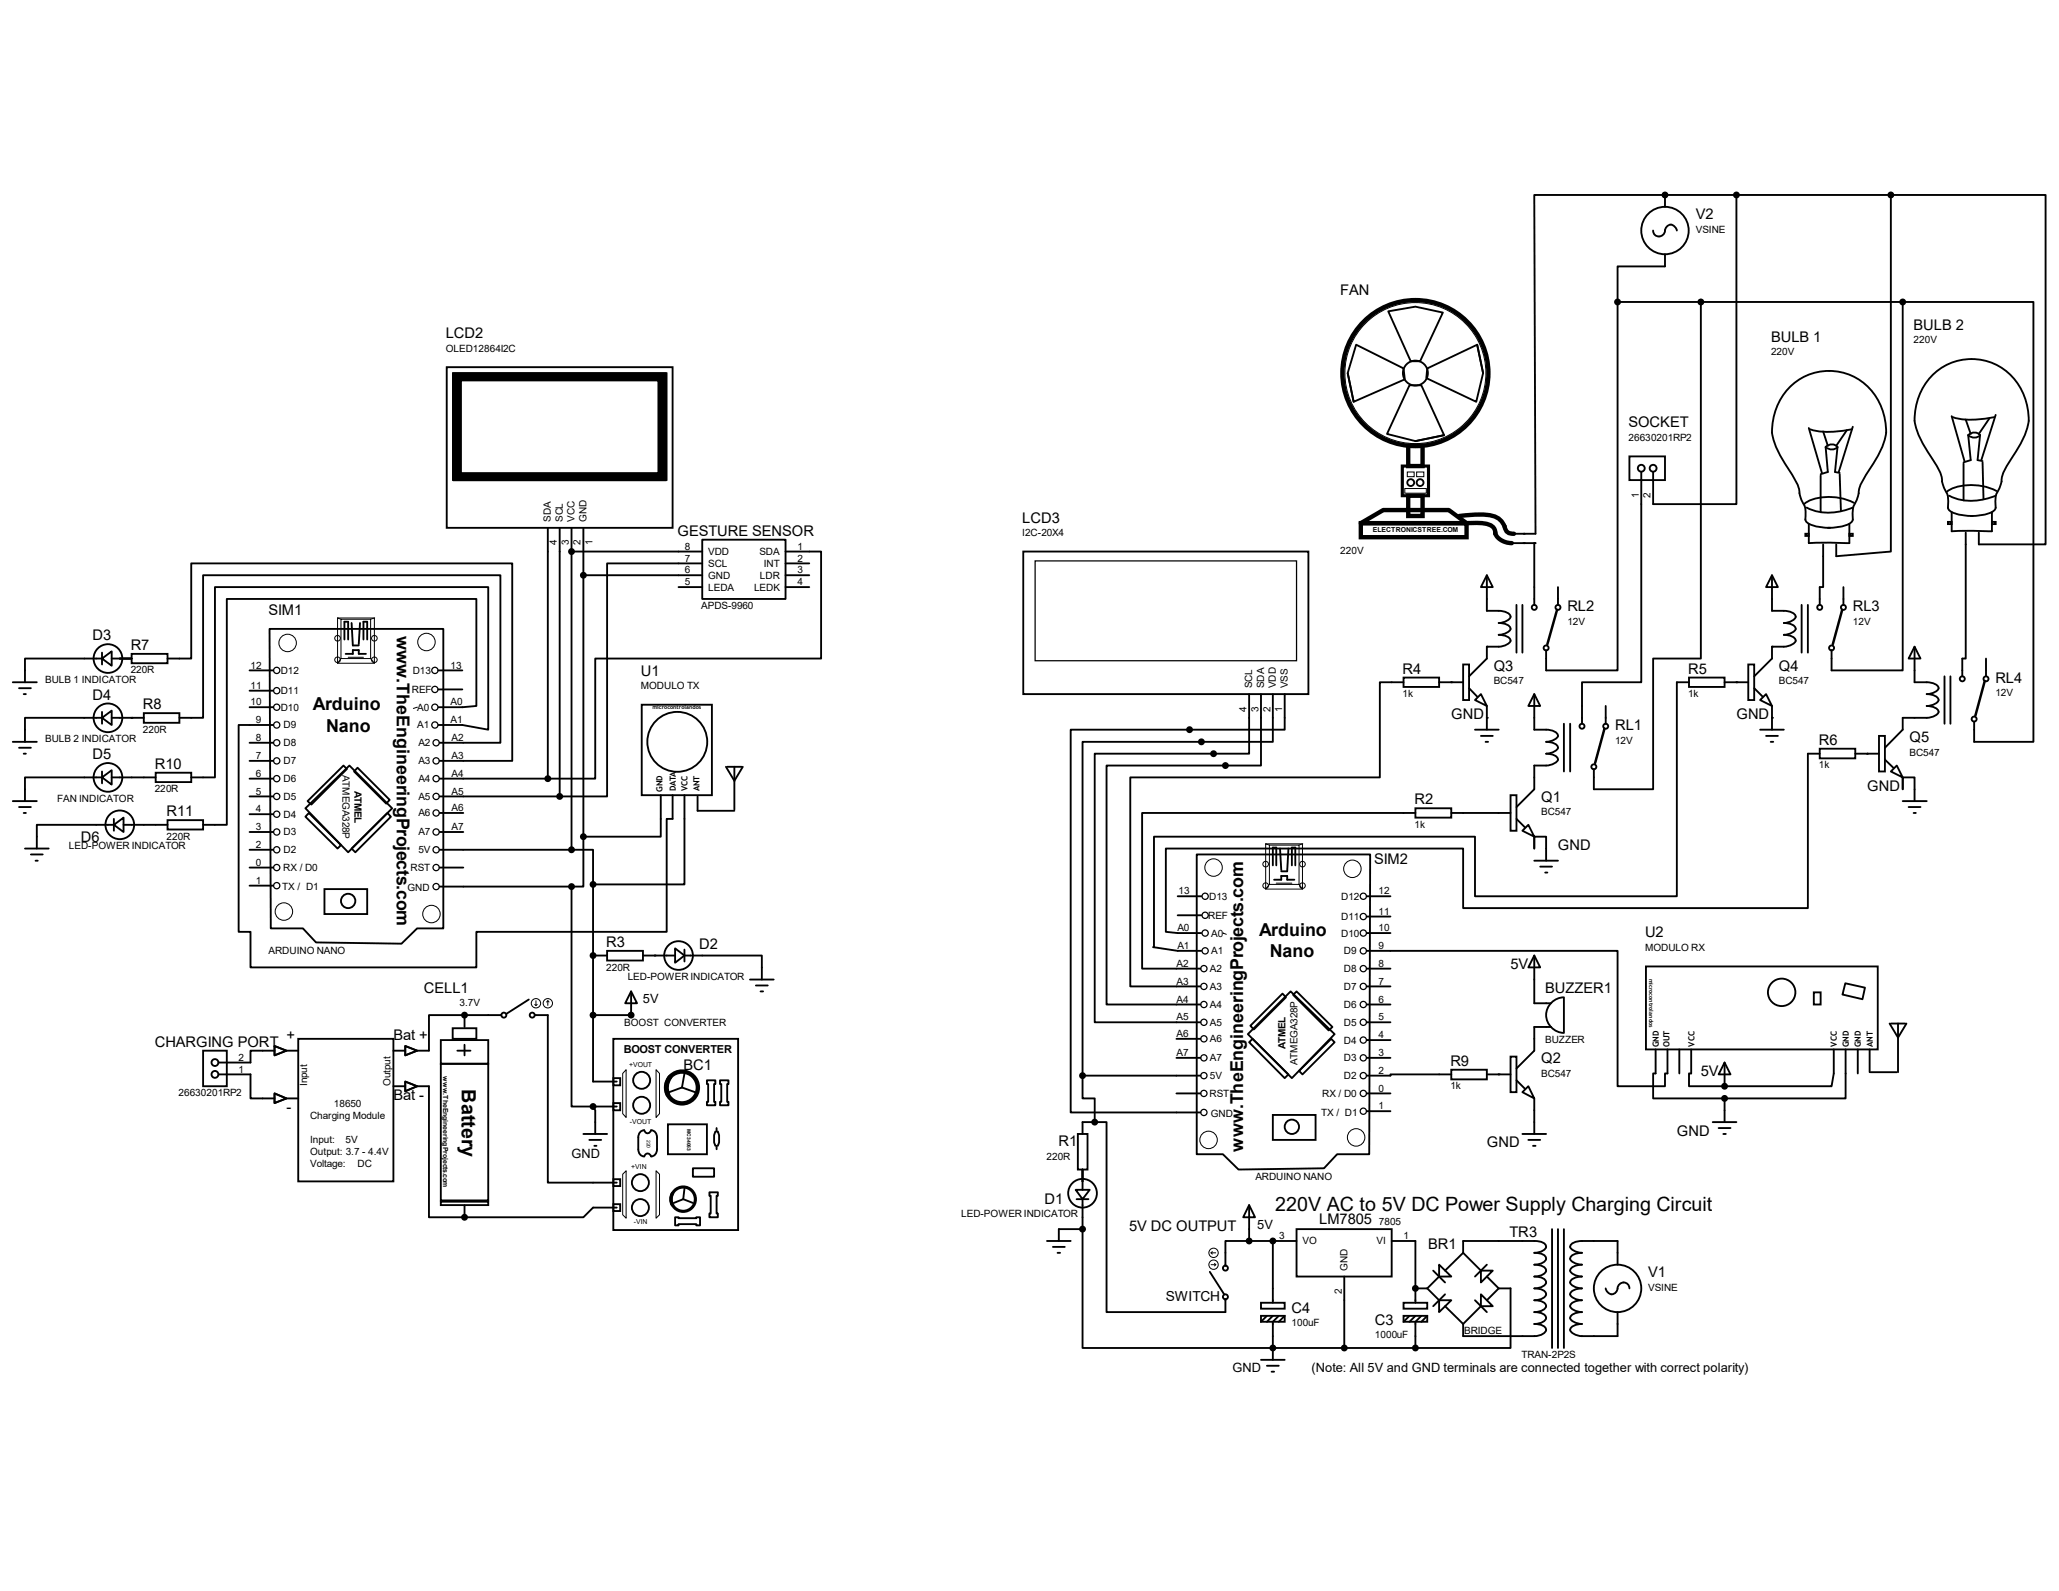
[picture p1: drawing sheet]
<svg xmlns="http://www.w3.org/2000/svg" width="279mm" height="216mm" viewBox="0 0 279 216" stroke-linecap="round" stroke-linejoin="round" font-family="sans-serif">
<g fill="none" stroke="#000" stroke-width=".25">
<path d="M224.3 31.3a.8 .8 0 0 0 .8 .8 .8 .8 0 0 0 .8-.8 .8 .8 0 0 1 .8-.8 .8 .8 0 0 1 .8 .8M225.9 34.5v1.7h-6.4v4.8M225.9 26.5h-17.7l.2 45.9h-3.4M225.9 26.5h.1M225.9 26.5h30.7M225.9 26.5v1.6M235.6 26.5v41.9h-11.3v-4.3M256.6 26.5v48.3l-7.4 .7v-1.6M256.6 26.5h21v47.4h-9.1v-1.6M60.6 49.8h30.7v21.8h-30.7zM182.9 50.6l.8 3.9M184 46.8l6.5 3.2 .1 1.5-6.9 3-.8-3.9z"/>
<path d="M188.4 42.2l3.7-.6 3.7 .8-3.1 6.6h-1.3zM191.3 52.3h1.6l3.1 6.8-3.9 .8-3.9-1zM193.7 50l6.7-3.2 .9 3.8-1 3.9-6.8-3.2zM196 59.1l-3.9 .8M200.4 46.8l.9 3.8M219.5 41v50h-9.7v-2.8M219.5 41h38.7M230.8 41v48.4h-6.5v17.7h-8v-2.7M245.4 58.1l1.8 6.1M245.6 58.3a12.5 12.5 0 0 0 5.7 0M247.4 58.5l.6 2M250.6 58.4l-1.4 2.1"/>
<path d="M251.4 57.9l-1.9 6.2M258.2 41v50h-9.7v-2.8M258.2 41h17.7v59.7h-8v-2.8M264.8 56.5l1.8 6.1M265 56.6a12.5 12.5 0 0 0 5.6 0M266.7 56.9l.7 2M267.1 59.1a1.08 1.08 0 0 1 1.6 0M267.1 59.1a1.15 1.15 0 0 0 1.6 0M267.1 59.1l.3 3.3-1 .3M268.7 59.1l-.3 3.3 .6 .2M270 56.8l-1.5 2.1M270.8 56.3l-1.9 6.1"/>
<path d="M74.3 71.6v34.1M75.9 71.6v36.5M77.6 74.8h.1M77.6 71.6v43.7M77.6 74.8h17.7M79.2 71.6v41.9M79.2 78.1h16.1M92.1 79.7h3.2M95.3 73.2h11.3v8.1h-11.3zM95.3 76.5h-12.9v31.6h-6.5M106.6 74.8h4.8v14.6h-30.6v16.3h-6.5M106.6 78.1h3.2"/>
<path d="M106.6 76.5h3.2M106.6 79.7h3.2M138.9 74.8h38.6v19.4h-38.6zM201.8 78.1l.8 1.6h-1.6zM201.8 78.1v4.8a4.6 4.6 0 0 1 2.8 .3l.3 .2 .1 .3a1.57 1.57 0 0 1-1.6 .8 1.96 1.96 0 0 1 1.5 .6l.1 .2a1.62 1.62 0 0 1-1.6 .8 1.96 1.96 0 0 1 1.5 .6l.1 .3a1.62 1.62 0 0 1-1.6 .8h-1.6M205.1 73.7h3.3h-.2v8.4M211.4 79.7v2.4M221.1 61.9h4.8v3.3h-4.8zM222.7 64.1v28.5h-8v5.6M240.5 78.1l.8 1.6h-1.7zM240.5 78.1v4.8a4.6 4.6 0 0 1 2.8 .3l.3 .2 .1 .3a1.57 1.57 0 0 1-1.6 .8 1.96 1.96 0 0 1 1.5 .6l.1 .2a1.62 1.62 0 0 1-1.6 .8 1.96 1.96 0 0 1 1.5 .6l.1 .3a1.62 1.62 0 0 1-1.6 .8h-1.6M245 72.4h.4v.3h-.4z"/>
<path d="M245.2 68.9a7.5 7.5 0 0 0 6.2 0M245.4 71.1v2.6h5.4h.2v-2.6M247.1 64.5v5M247.4 73.9v5.8h-.5v2.4M247.7 60.7a1.08 1.08 0 0 1 1.6 0M247.7 60.7a1.15 1.15 0 0 0 1.6 0M247.7 60.7l.3 3.4-.9 .2M248 71.6a4.6 4.6 0 0 0 3.3-.9l.1-.2a3.1 3.1 0 0 1 .5-2.5l.3-1.1a5.1 5.1 0 0 1 1.1-2.7l.6-.8a12.5 12.5 0 0 0 2-4.7 7.9 7.9 0 0 0-7.7-8.4 7.8 7.8 0 0 0-7.7 7.2 6.6 6.6 0 0 0 1 4.2l1.1 1.7a11.3 11.3 0 0 1 1.5 2.9 5.3 5.3 0 0 0 .8 2.5l.1 1.7a1.41 1.41 0 0 0 1.2 .9l2.2 .2M249.3 60.7l-.3 3.4 .6 .1M249.6 64.3l.2 5M250.1 79.7v2.4M251 72.4h.4v.3h-.4z"/>
<path d="M251.6 68.2a7.3 7.3 0 0 0-6.4-.1l-.4 .3M264.3 70.8h.5v.3h-.5zM264.5 67.3a7.6 7.6 0 0 0 6.3 0M264.8 69.5v2.6h5.3h.2v-2.6M266.4 62.9v5M266.7 72.3v17.1h-.4v2.4M267.4 70a4.6 4.6 0 0 0 3.3-.9l.1-.2a3.1 3.1 0 0 1 .3-2.2 4.2 4.2 0 0 0 .6-2 13.8 13.8 0 0 1 2-3.7 10 10 0 0 0 1.6-3.9 7.9 7.9 0 0 0-7.8-8.4 7.8 7.8 0 0 0-7.6 7.2 6.6 6.6 0 0 0 1 4.2l1 1.7a10.6 10.6 0 0 1 1.6 2.9 5.6 5.6 0 0 0 .8 2.5v1.7a1.41 1.41 0 0 0 1.3 .9l2.1 .2M269 62.7l.2 5M270.3 70.8h.5v.3h-.5zM270.9 66.6a7.4 7.4 0 0 0-6.3-.1l-.4 .3M1.7 92.6h3.3M2.6 93.4h1.6"/>
<path d="M3.2 94.2h.3M13.8 89.4l1.4-1v1.9zM13.8 97.4l1.4-1v2zM13.8 89.4h-10.4v3.2M13.8 97.4h-10.4v3.3M13.8 88.6v1.6M13.8 96.6v1.6M15.2 97.4h4.3M15.2 89.4h2.7M17.9 88.7h4.8v1.3h-4.8zM17.9 97.4h.1M19.5 96.8h4.8v1.3h-4.8z"/>
<path d="M22.7 89.4h3.3v-12.9h43.5v26.8h-9.9M24.3 97.4h3.3v-19.3h40.3v22.7h-8.3M33.9 96h3.2M33.9 93.7h3.2M33.9 91h3.2M36.6 85.3h23.6v40.7h-3.6l-2.1 2.1-11.6-.2-1.8-1.9h-4.4zM37.1 98.4h-4.7v28h1.6v4.9h30.6v-4.9h25.9v-15.3h.8v-3.2M46.7 86.8v-2.4h.5v2.4M46.9 88.7h1v-.5h.8v.5h1M47.7 84.5l.2 3.1h.8M48.9 84.5l-.2 2.9M49.3 86.8v-2.4h.5v2.4"/>
<path d="M59.5 98.4h3.2l3.6 .6v-19.3h-37.1v25.8h-3.2M59.5 96h3.2l1.9-.2v-14.5h-33.8v30.6h-3.2M59.5 91h3.2M59.5 93.6h3.2M87.1 95.6h9.5v12.3h-9.5zM169.5 94.2v8.1h-21v36.4h14.4M171.1 94.2v9.7h-20.9v32.4h12.7M172.7 94.2v6.5h-25.8v45.3M174.3 94.2v4.8h-29v52h17.6M190.5 91.9h4.8v1.3h-4.8zM190.5 92.6h-3.3v12.9h-33.8v28.4h9.5M195.3 92.6h3.2"/>
<path d="M196.9 92.6h.1M198.5 90.2h.8v4.8h-.8zM199.3 93.4l1.1 1.1M200.2 95l.8-.8 .8 1.6zM200.2 99h3.2M201 99.9h1.6M201.8 97.4h.1M201.8 87.8h.1M201.8 87.8v1.6l-2.5 2.4M201.8 95.8v3.2M205.8 82.1v6.5M206.6 82.1v6.5"/>
<path d="M208.2 94.2l.8 1.6h-1.6zM208.2 94.2v4.8a4.5 4.5 0 0 1 2.9 .3l.2 .3 .1 .3a1.62 1.62 0 0 1-1.6 .8 1.96 1.96 0 0 1 1.5 .5l.1 .3a1.62 1.62 0 0 1-1.6 .8 1.96 1.96 0 0 1 1.5 .5l.1 .3a1.62 1.62 0 0 1-1.6 .8h-1.6v3.2l-2.4 2.4M212.2 98.2v6.5M213.1 98.2v6.5M217.9 95.8v2.4M229.2 91.9h4.8v1.3h-4.8zM229.2 92.6h-1.7v29h-27.3v-8.1h-43.6v15h-.1l3.3 .5h3.2M234 92.6h3.2M235.6 92.6h.1M237.2 90.2h.8v4.8h-.8zM238 93.4l1.2 1.1M238.8 95l.8-.8 .9 1.6z"/>
<path d="M238.8 99h3.3M239.6 99.9h1.7M240.5 97.4h.1M240.5 87.8h.1M240.5 87.8v1.6l-2.5 2.4M240.5 95.8v3.2M244.5 82.1v6.5M245.3 82.1v6.5M255 99.9h.8v4.8h-.8zM259.8 87.8l.8 1.6h-1.6zM259.8 87.8v4.8a4.7 4.7 0 0 1 2.9 .3l.3 .2 .1 .3a1.54 1.54 0 0 1-1.6 .8 2 2 0 0 1 1.5 .5l.1 .3a1.54 1.54 0 0 1-1.6 .8 2 2 0 0 1 1.5 .5l.1 .3a1.54 1.54 0 0 1-1.6 .8h-3.3v1.6l-2.4 2.5M263.9 91.8v6.4"/>
<path d="M264.7 91.8v6.4M269.5 89.4v2.4M1.7 100.7h3.3M1.7 108.7h3.3M2.6 109.5h1.6M2.6 101.5h1.6M3.2 110.3h.3M3.2 102.3h.3M3.4 115.1h3.2M4.2 116h1.6M4.8 116.8h.3M13.8 105.5l1.4-1v2z"/>
<path d="M13.8 105.5h-10.4v3.2M13.8 104.7v1.6M15.2 105.5h5.9M15.5 111.9l1.3-.9v1.9zM15.5 111.9h-10.5v3.2M15.5 111.1v1.6M16.8 111.9h5.9M21.1 104.9h4.9v1.2h-4.9zM22.7 111.3h4.9v1.3h-4.9zM33.9 115.3h3.2M33.9 105.7h3.2M33.9 108.1h3.2"/>
<path d="M33.9 117.7h3.2M33.9 112.9h3.2M33.9 110.5h3.2M33.9 103.3h3.2M33.9 100.8h3.2M41.4 109.7l6-5.8 5.8 5.8-6 6zM41.7 108.7l4.9-4.8 .5 .5-4.9 4.8zM41.9 110.3l4.4 4.4-.5 .4-4.4-4.3zM47.7 115.1l4.9-4.8 .4 .5-4.8 4.9zM48.5 104.2l4.4 4.3-.5 .6-4.4-4.4zM59.6 110.3h3.3M59.6 115.3h18"/>
<path d="M59.6 105.7h14.7M59.6 108.1h16.3M59.6 117.7h3.3M59.6 112.9h3.3M77.6 115.3h2.9v4.7M79.2 113.5v6.8h-1.6M89.7 107.9v5.6h-10.5M92.9 107.9v12.1h-12.4M94.7 108.1v1.9h5M98.5 104.1l1.2 1.9M98.7 104.1h1.9M99.7 104.1v1.7"/>
<path d="M99.7 106v3.9M100.8 104.1l-1.1 1.9M162.4 116h23.5l-.1 40.6h-4.4l-1.7 1.9-11.6 .2-2.2-2.1h-3.5zM172.7 117.4v-2.4h.5v2.4M172.9 119.4h1v-.5h.8v.5h.9M173.7 115.1l.2 3M174.8 115.1l-.1 3.1h-.8M175.3 117.4v-2.4h.5v2.4M192.1 109.7h4.8v1.3h-4.8zM192.1 110.3h-37.1v21.1h7.9M196.9 110.3h8.1M201.6 100.7h.3"/>
<path d="M205 107.9h.8v4.8h-.8zM205.8 111.1l1.1 1.2M206.6 112.7l.8-.8 .8 1.6zM208.2 113.5v1.6v-1.6h1.6v3.3M208.2 116.8h3.2M209 117.6h1.6M209.7 118.4h.3M240.3 100.7h.3M246.9 101.6h4.9v1.3h-4.9zM246.9 102.3h-1.6v20.9h-46.8v-8.1h-40.3v11.3l1.6 .2h3.2M251.8 102.3h3.2M253.4 102.3h.1"/>
<path d="M255.8 103.1l1.1 1.1M257.4 103.9l.8 1.6-1.6-.8zM258.2 105.5v1.6v-1.6h1.6v3.2M258.2 108.7h3.3M259 109.5h1.6M259.7 110.3h.3M33.9 120.2h3.2M44 120.6h5.8v3.4h-5.8zM59.6 120.3h18M61.4 139.5h3.2v1.5h-3.2zM63 137.8h-4.8v4.8h-1.6M63 137.8h.1"/>
<path d="M63 137.8h5M63 137.8v1.6M71.8 135.6l-3.1 2M72.6 137.8h1.7v22.7h9.4M77.6 120.3v29.9h2.9M80.5 120v9.7M80.5 137.8v9h3.2M80.5 137.8h5.1M82.4 129h4.8v1.3h-4.8zM82.4 129.7h-1.9v8.1M85.6 134.5l.8 1.6h-1.6zM85.6 137.8h.1"/>
<path d="M85.6 134.5v3.3M87.2 129.7h4.4M88.9 129.7h.1M91.6 128.7l1.3 1-1.3 .9zM92.9 129.7h10.5v3.2M92.9 128.9v1.6M101.8 132.9h3.2M102.6 133.7h1.6M103.2 134.5h.3M159.8 121.6h3.2M159.8 124.2h3.2M174 134.8l.5 .5-4.4 4.4-.4-.5z"/>
<path d="M175.1 134.5l6 5.8-5.8 6-6-6zM175.5 135l.4-.5 4.9 4.9-.5 .4zM185.5 129h34v18.4h6.4v-1.7h.4v-3.3M185.5 138.7h3.2M185.5 136.3h3.2M185.5 133.9h3.2M185.5 131.4h3.2M185.5 126.6h3.2M185.5 124.4h3.2M185.5 121.6h3.2M208.2 129.7l.8 1.6h-1.6zM208.2 129.7v6.4h2.3"/>
<path d="M210.4 136.3a2.44 2.44 0 0 1 1.8-1v4.9a2.41 2.41 0 0 1-2.1-1.4 2.41 2.41 0 0 1 .3-2.5zM210.5 139.4h-2.3v3.2l-2.4 2.4M223.4 131.1h31.4v11.3h-31.4zM246.1 134.7h1v1.6h-1zM250.4 133.4l2.7 .6-.4 1.6-2.7-.6zM256.4 138.9l1.2 1.9M256.6 138.9h1.9M257.6 138.9v1.7M258.7 138.9l-1.1 1.9M27.6 142.6h3.2v4.8h-3.2zM29.7 145.8h4.3v3.3h3.3M37.3 141.9l1.6 .7-1.6 .6z"/>
<path d="M37.3 148.4l1.6 .7-1.6 .6zM37.3 142.6h-3.3v1.6h-4.3M38.9 142.6h1.6M38.9 149.1h1.6M40.5 141h12.9v19.3h-12.9zM53.4 142.6h1.6M53.4 147.4h1.6M55 141.9l1.6 .7-1.6 .6zM55 146.8l1.6 .6-1.6 .7zM56.6 147.4h1.6v17.8h4.8M59.8 144.4h6.5v18.5h-6.5zM59.8 141.1h6.5v3.3h-6.5z"/>
<path d="M62.1 142.6h1.7M63 141.8v1.4M79.2 153.9h3.2M80 154.7h1.6M80.5 150.2l.3 .5v3.2M80.5 150.2h.1M80.5 150.2h3.2M80.6 155.5h.3M83.2 141h17v25.9h-17zM83.2 149.7h1v1h-1zM83.2 146.3h1v1h-1zM86.8 153.7l.3-.3h.3l.3 .3 .2 .1 .3-.2 .1-.2a.88 .88 0 0 1 .9 .9v1.7a.88 .88 0 0 1-.9 .9l-.1-.2-.3-.2-.2 .1-.3 .3a.88 .88 0 0 1-.8-.9v-1.7z"/>
<path d="M90.6 152.6h5.3v4h-5.3zM92.5 147.6l-1.7 .6M92.5 147.6l1.8 .6M92.9 145.7l-.4 1.9M94 158.5h2.9v1.2h-2.9zM95.9 146.6h1.2v.5h-.2v2.4h.2v.5h-1.2v-.5h.2v-2.4h-.2zM97.1 153.5h.3l.2 .6v.9l-.2 .5h-.3l-.2-.5v-.9zM97.2 153.1v.3M97.2 155.7v.3M97.7 146.6h1.1v.5h-.1v2.4h.1v.5h-1.1v-.5h.2v-2.4h-.2zM146.3 153.9h1.3v4.8h-1.3zM146.9 146v3.1h1.6v3.2"/>
<path d="M146.9 158.7v2.8M146.9 146h16M148.5 152.3h1.7v25.8h16.1v-1.8M148.5 152.3h-1.6v1.6M159.6 148.4h3.3M159.6 143.6h3.3M159.6 141h3.3M169.5 141.4l.5-.4 4.8 4.8-.5 .5zM172.7 151.3h5.8v3.4h-5.8zM180.6 141l.5 .4-4.4 4.4-.4-.5zM185.5 148.4h3.2M185.5 150.8h3.2"/>
<path d="M185.5 143.6h3.2M185.5 141.1h3.2M196.9 145.2h4.9v1.3h-4.9zM196.9 145.8h-8.2v.2h-3.2M201.8 145.8h3.2M203.4 145.8h.1M205 143.4h.8v4.8h-.8zM205.8 146.6l1.1 1.1M206.6 148.2l.8-.8 .8 1.7zM206.6 153.9h3.2M207.4 154.7h1.6M208 155.5h.4"/>
<path d="M208.2 149.1v4.8M224.7 142.4v3.3h-.4v3.4h9.7M227.9 142.4v3.3M229.5 142.4v3.3h-.3v1.7h4.8M232.4 152.3h3.2M233.2 153.1h1.6M233.8 153.9h.4M234 144.2l.8 1.6h-1.6zM234 147.4h.1M234 144.2v3.2M234 149.1v3.2M248.8 142.4v3.3l-.3 1.7h-14.5"/>
<path d="M250.4 142.4v6.7h-16.4M252.1 142.4v3.3M253.7 142.4v3.1M253.8 145.5h3.6M257.6 140.8v4.7M59.8 163.1h6.5v.4h-6.5zM63 165.2h.1M63 163.5v1.7M83.2 163.4h1v.9h-1zM83.2 160h1v1h-1zM83.7 163.9h-3.2l-1.3 1.3h-16.2M91.6 165.2h.5v.1h2.4v-.1h.5v1.1h-.5v-.2h-2.4v.2h-.5z"/>
<path d="M92.7 162.7l-1.3 .5M92.7 162.7l1.3 .5M92.9 161.3l-.2 1.4M96.3 161.8h1.1v.5h-.2v2.4h.2v.5h-1.1v-.5h.1v-2.4h-.1zM142.1 168.4h3.2M142.9 169.2h1.6M143.5 170h.3M146 161.5h1.9l-1 1.2zM146.1 162.7h1.6M146.9 166.8v16.1h25.8M146.9 162.7v4.1M146.9 166.8h-3.2v1.6"/>
<path d="M164.2 172.6l1.9 3M169.5 163.5l.8 1.7h-1.6zM169.5 168.4h-3.2v3.4M169.5 168.4h6.4M169.5 163.5v4.9M171.1 176.8h3.2v.8h-3.2zM171.1 178.6h3.2v.8h-3.2zM171.9 178.6l-.8 .8M172.7 168.4h.1M172.7 168.4v8.4M172.7 178.6l-.8 .8M173.5 178.6l-.8 .8v5.1"/>
<path d="M174.3 178.6l-.8 .8M175.9 166.8h12.9v6.4h-12.9zM182.4 173.2v9.7M188.8 168.4h3.3v8.4M190.5 176.8h3.2v.8h-3.2zM190.5 178.6h3.2v.8h-3.2zM191.3 178.6l-.8 .8M192.1 174.8h.1M192.1 174.8h1.6M192.1 178.6l-.8 .8M192.9 178.6l-.8 .8v3.5M193.7 174.8l1.6 1.6"/>
<path d="M193.7 178.6l-.8 .8M194.5 172.4l1.6 1.6M195.3 176.4h1.6l-1.6 1.7zM195.3 171.6l1.6 1.6h-1.6zM195.3 173.2l-1.6 1.6M196.1 175.6l-1.6 1.6M196.1 177.2l2.4 2.5M198.5 170v-1.6h9.7a1.76 1.76 0 0 1 1.5 .5l.1 .3a1.44 1.44 0 0 1-1.6 .8 1.76 1.76 0 0 1 1.5 .5l.1 .3a1.17 1.17 0 0 1-1.1 .8h-.5a1.79 1.79 0 0 1 1.5 .6l.1 .2a1.17 1.17 0 0 1-1.1 .8h-.5a1.79 1.79 0 0 1 1.5 .6l.1 .2a1.17 1.17 0 0 1-1.1 .8h-.5a1.79 1.79 0 0 1 1.5 .6l.1 .2a1.17 1.17 0 0 1-1.1 .8h-.5a1.79 1.79 0 0 1 1.5 .6l.1 .2a1.17 1.17 0 0 1-1.1 .8l-.5 .1a1.79 1.79 0 0 1 1.5 .5l.1 .3a1.17 1.17 0 0 1-1.1 .7l-.5 .1a1.79 1.79 0 0 1 1.5 .5l.1 .3a1.21 1.21 0 0 1-1.1 .8h-10.2v-1.6M198.5 170l2.5 2.4M198.5 170l-2.4 2.4M200.2 176.4l1.6 1.7M201 172.4h1.6l-1.6 1.6z"/>
<path d="M201 175.6l1.6 1.6h-1.6zM201 177.2l-2.5 2.5M201.8 171.6l-1.6 1.6M201.8 173.2l1.6 1.6M203.4 174.8h1.6v8.1h-12.9M203.4 174.8l-1.6 1.6M210.6 166.8v16.1M211.4 166.8v16.1M212.2 166.8v16.1M217.9 174.8a.8 .8 0 0 0 .8 .8 .8 .8 0 0 0 .8-.8 .8 .8 0 0 1 .8-.8 .8 .8 0 0 1 .8 .8M219.5 171.6v-3.2h-4.8a1.96 1.96 0 0 0-1.5 .5l-.1 .3a1.62 1.62 0 0 0 1.6 .8 1.96 1.96 0 0 0-1.5 .5l-.1 .3a1.54 1.54 0 0 0 1.6 .8 2 2 0 0 0-1.5 .6l-.1 .2a1.54 1.54 0 0 0 1.6 .8 2 2 0 0 0-1.5 .6l-.1 .2a1.54 1.54 0 0 0 1.6 .8 2 2 0 0 0-1.5 .6l-.1 .2a1.54 1.54 0 0 0 1.6 .8 2 2 0 0 0-1.5 .6l-.1 .2a1.54 1.54 0 0 0 1.6 .9 2 2 0 0 0-1.5 .5l-.1 .3a1.54 1.54 0 0 0 1.6 .8 2 2 0 0 0-1.5 .5l-.1 .3a1.57 1.57 0 0 0 1.6 .8h4.8v-3.2M171.1 184.5h3.2"/>
<path d="M171.9 185.3h1.6M172.6 186.1h.3M172.7 182.9h.1M172.7 182.9h19.4"/>
<circle cx="225.9" cy="31.3" r="3.2"/>
<circle cx="192.1" cy="50.6" r="1.69"/>
<circle cx="191.4" cy="65.5" r=".47"/>
<circle cx="192.7" cy="65.5" r=".47"/>
<circle cx="222.7" cy="63.5" r=".47"/>
<circle cx="224.3" cy="63.5" r=".47"/>
<circle cx="14.6" cy="89.4" r="1.95"/>
<circle cx="14.6" cy="97.4" r="1.95"/>
<circle cx="208.2" cy="82.4" r=".34"/>
<circle cx="209.8" cy="87.9" r=".34"/>
<circle cx="211.4" cy="82.4" r=".34"/>
<circle cx="214.7" cy="98.6" r=".34"/>
<circle cx="217.9" cy="98.6" r=".34"/>
<circle cx="246.9" cy="82.4" r=".34"/>
<circle cx="248.5" cy="87.9" r=".34"/>
<circle cx="250.1" cy="82.4" r=".34"/>
<circle cx="266.3" cy="92.1" r=".34"/>
<circle cx="267.9" cy="97.6" r=".34"/>
<circle cx="269.5" cy="92.1" r=".34"/>
<circle cx="14.6" cy="105.5" r="1.95"/>
<circle cx="16.3" cy="111.9" r="1.95"/>
<circle cx="91.9" cy="100.7" r="4.1"/>
<circle cx="216.3" cy="104.1" r=".34"/>
<circle cx="47.2" cy="122.3" r=".97"/>
<circle cx="68.4" cy="137.8" r=".34"/>
<circle cx="72.2" cy="137.8" r=".34"/>
<circle cx="92.1" cy="129.7" r="1.95"/>
<circle cx="241.8" cy="134.7" r="1.86"/>
<circle cx="29.2" cy="145.8" r=".47"/>
<circle cx="29.2" cy="144.2" r=".47"/>
<circle cx="87.1" cy="150" r="1.15"/>
<circle cx="87.1" cy="146.6" r="1.15"/>
<circle cx="175.3" cy="152.9" r=".97"/>
<circle cx="86.9" cy="160.5" r="1.15"/>
<circle cx="86.9" cy="163.9" r="1.15"/>
<circle cx="146.9" cy="161.9" r="1.95"/>
<circle cx="166.3" cy="172.1" r=".34"/>
<circle cx="166.3" cy="176" r=".34"/>
<circle cx="219.5" cy="174.8" r="3.2"/>
</g>
<g fill="none" stroke="#000" stroke-width=".59">
<path d="M184.7 71l3-1.8h8.9l2.4 1.8zM184.7 71h14.3v1.9h-14.3zM191.1 60.5h1.9v2.7h-1.9zM191.1 67.3h1.9v2.7h-1.9zM198 70a12.7 12.7 0 0 1 4.8 .1 2.32 2.32 0 0 1 1.5 1.8 1.02 1.02 0 0 0 1.1 .5M198.8 71h.6a7.7 7.7 0 0 1 2.6 .2l.5 .2 .3 .4 .1 .6M202.9 72.3a2.15 2.15 0 0 0 2.2 1.4"/>
<circle cx="192.1" cy="50.6" r="9.9"/>
<circle cx="92.5" cy="147.6" r="2.16"/>
</g>
<path d="M90.9 146.1a2.44 2.44 0 0 0-.3 2.4" fill="none" stroke="#000" stroke-width=".64"/>
<g fill="none" stroke="#000" stroke-width=".42">
<path d="M190.3 63.2h3.5v4.1h-3.5z"/>
<circle cx="92.7" cy="162.7" r="1.65"/>
</g>
<path d="M91.3 161.9a1.57 1.57 0 0 0 0 1.6" fill="none" stroke="#000" stroke-width=".47"/>
<g fill="none" stroke="#000" stroke-width=".14">
<path d="M190.6 66.3h2.9v.6h-2.9zM191 64.1h.9v.6h-.9zM192.2 64.1h1v.6h-1zM45.8 83.9h5v6.1h-5zM45.8 83.9l.5 .1M46.3 84h4v5.4h-4zM46.3 89.4l-.5 .6M47.2 89.2h2.1M50.3 89.4l.5 .6M50.8 83.9l-.5 .1M56.6 96l-.5 .1M171.7 114.5h5v6.1h-5z"/>
<path d="M171.8 114.5l.5 .2M172.3 114.7h4v5.3h-4zM173.2 119.8h2.1M176.8 114.5l-.5 .2M72.6 136.3l.1 .1M72.7 135.8v.6M72.9 136.3l-.2 .1M74.3 135.8l-.1 .2M74.3 135.8l.2 .2M74.3 135.8v.6M166 126.6l.4 .2M172.3 120l-.6 .6"/>
<path d="M176.3 120l.5 .6M85 145.2v6.4l-.5-.5v-5.4zM85 158.9v6.4l-.5-.5v-5.5zM89 158.9l.5 .4v5.5l-.5 .5zM89 145.2l.5 .5v5.4l-.5 .5zM164.3 171.6h.7M164.3 170l.2 .2M164.3 170h.7M164.5 169.8l-.2 .2M164.8 171.4l.2 .2M165 171.6l-.2 .2"/>
<circle cx="192.1" cy="50.6" r="9.6"/>
<circle cx="39" cy="87.2" r="1.19"/>
<circle cx="45.8" cy="86.6" r=".38"/>
<circle cx="45.8" cy="89.5" r=".38"/>
<circle cx="50.8" cy="89.5" r=".38"/>
<circle cx="50.8" cy="86.6" r=".38"/>
<circle cx="57.9" cy="87.1" r="1.19"/>
<circle cx="164.7" cy="117.7" r="1.19"/>
<circle cx="171.7" cy="117.3" r=".38"/>
<circle cx="176.7" cy="117.3" r=".38"/>
<circle cx="183.5" cy="117.9" r="1.19"/>
<circle cx="38.5" cy="123.7" r="1.19"/>
<circle cx="58.5" cy="124" r="1.19"/>
<circle cx="72.7" cy="136.1" r=".64"/>
<circle cx="74.3" cy="136.1" r=".64"/>
<circle cx="171.7" cy="120.2" r=".38"/>
<circle cx="176.7" cy="120.2" r=".38"/>
<circle cx="164" cy="154.7" r="1.19"/>
<circle cx="184" cy="154.3" r="1.19"/>
<circle cx="164.7" cy="171.6" r=".64"/>
<circle cx="164.7" cy="170" r=".64"/>
</g>
<g fill="#000" stroke="#000" stroke-width=".25">
<circle cx="225.9" cy="26.5" r=".34"/>
<circle cx="235.6" cy="26.5" r=".34"/>
<circle cx="256.6" cy="26.5" r=".34"/>
<circle cx="219.5" cy="41" r=".34"/>
<circle cx="230.8" cy="41" r=".34"/>
<circle cx="258.2" cy="41" r=".34"/>
<circle cx="77.6" cy="74.8" r=".34"/>
<circle cx="79.2" cy="78.1" r=".34"/>
<circle cx="161.4" cy="99" r=".34"/>
<circle cx="74.3" cy="105.7" r=".34"/>
<circle cx="75.9" cy="108.1" r=".34"/>
<circle cx="77.6" cy="115.3" r=".34"/>
<circle cx="79.2" cy="113.5" r=".34"/>
<circle cx="163" cy="100.7" r=".34"/>
<circle cx="164.7" cy="102.3" r=".34"/>
<circle cx="166.3" cy="103.9" r=".34"/>
<circle cx="63" cy="137.8" r=".34"/>
<circle cx="77.6" cy="120.3" r=".34"/>
<circle cx="80.5" cy="120" r=".34"/>
<circle cx="80.5" cy="137.8" r=".34"/>
<circle cx="80.5" cy="129.7" r=".34"/>
<circle cx="85.6" cy="137.8" r=".34"/>
<circle cx="80.5" cy="150.2" r=".34"/>
<circle cx="146.9" cy="146" r=".34"/>
<circle cx="148.5" cy="152.3" r=".34"/>
<circle cx="234" cy="149.1" r=".34"/>
<circle cx="234" cy="147.4" r=".34"/>
<circle cx="63" cy="165.2" r=".34"/>
<circle cx="146.9" cy="166.8" r=".34"/>
<circle cx="169.5" cy="168.4" r=".34"/>
<circle cx="172.7" cy="168.4" r=".34"/>
<circle cx="192.1" cy="174.8" r=".34"/>
<circle cx="172.7" cy="182.9" r=".34"/>
<circle cx="182.4" cy="182.9" r=".34"/>
<circle cx="192.1" cy="182.9" r=".34"/>
</g>
<g fill="none" stroke="#000" stroke-width=".17">
<path d="M61.4 50.6h29.1v14.6h-29.1zM140.5 76.1h35.4v13.6h-35.4z"/>
<circle cx="37.5" cy="96" r=".42"/>
<circle cx="37.5" cy="93.7" r=".42"/>
<circle cx="37.5" cy="98.4" r=".42"/>
<circle cx="37.5" cy="91" r=".42"/>
<circle cx="59" cy="96" r=".42"/>
<circle cx="59" cy="91" r=".42"/>
<circle cx="59" cy="93.6" r=".42"/>
<circle cx="59" cy="98.4" r=".42"/>
<circle cx="37.5" cy="108.1" r=".42"/>
<circle cx="37.5" cy="110.5" r=".42"/>
<circle cx="37.5" cy="115.3" r=".42"/>
<circle cx="37.5" cy="112.9" r=".42"/>
<circle cx="37.5" cy="103.3" r=".42"/>
<circle cx="37.5" cy="105.7" r=".42"/>
<circle cx="37.5" cy="100.8" r=".42"/>
<circle cx="37.5" cy="117.7" r=".42"/>
<circle cx="59.2" cy="108.1" r=".42"/>
<circle cx="59.2" cy="105.7" r=".42"/>
<circle cx="59.2" cy="112.9" r=".42"/>
<circle cx="59.2" cy="110.3" r=".42"/>
<circle cx="59.2" cy="117.7" r=".42"/>
<circle cx="59.2" cy="100.8" r=".42"/>
<circle cx="59.2" cy="103.3" r=".42"/>
<circle cx="59.2" cy="115.3" r=".42"/>
<circle cx="37.5" cy="120.2" r=".42"/>
<circle cx="59.2" cy="120.3" r=".42"/>
<circle cx="163.4" cy="131.4" r=".42"/>
<circle cx="163.4" cy="138.7" r=".42"/>
<circle cx="163.4" cy="133.9" r=".42"/>
<circle cx="163.4" cy="136.3" r=".42"/>
<circle cx="163.5" cy="124.2" r=".42"/>
<circle cx="163.5" cy="129" r=".42"/>
<circle cx="163.5" cy="126.6" r=".42"/>
<circle cx="163.5" cy="121.6" r=".42"/>
<circle cx="185" cy="124.4" r=".42"/>
<circle cx="185" cy="126.6" r=".42"/>
<circle cx="185" cy="138.7" r=".42"/>
<circle cx="185" cy="121.6" r=".42"/>
<circle cx="185" cy="133.9" r=".42"/>
<circle cx="185" cy="131.4" r=".42"/>
<circle cx="185" cy="136.3" r=".42"/>
<circle cx="185" cy="129" r=".42"/>
<circle cx="163.4" cy="141" r=".42"/>
<circle cx="163.4" cy="151" r=".42"/>
<circle cx="163.4" cy="143.6" r=".42"/>
<circle cx="163.4" cy="146" r=".42"/>
<circle cx="163.4" cy="148.4" r=".42"/>
<circle cx="185" cy="143.6" r=".42"/>
<circle cx="185" cy="150.8" r=".42"/>
<circle cx="185" cy="141.1" r=".42"/>
<circle cx="185" cy="148.4" r=".42"/>
<circle cx="185" cy="146" r=".42"/>
</g>
<path d="M62.1 51.1h27.7v13.6h-27.7z" fill="none" stroke="#000" stroke-width="1.2"/>
<path d="M211.3 82.8l-1.3 4.6M217.7 98.9l-1.2 4.6M250 82.8l-1.3 4.6M269.3 92.4l-1.2 4.7" fill="none" stroke="#000" stroke-width=".34"/>
<g font-size="2.7">
<text x="62.7" y="147.8" transform="rotate(90 62.7 147.8)">Battery</text>
<text x="173.1" y="164.3">220V AC to 5V DC Power Supply Charging Circuit</text>
</g>
<g font-size="2.4">
<text x="53.8" y="86.3" transform="rotate(90 53.8 86.3)">www.TheEngineeringProjects.com</text>
<text x="42.5" y="96.4">Arduino</text>
<text x="44.2" y="99.3">Nano</text>
<text x="170.9" y="127">Arduino</text>
<text x="172.3" y="129.9">Nano</text>
<text x="168.7" y="156.3" transform="rotate(-90 168.7 156.3)">www.TheEngineeringProjects.com</text>
</g>
<g font-size="2">
<text x="230.1" y="29.8">V2</text>
<text x="181.9" y="40">FAN</text>
<text x="60.5" y="45.9">LCD2</text>
<text x="240.3" y="46.4">BULB 1</text>
<text x="259.7" y="44.7">BULB 2</text>
<text x="221" y="58">SOCKET</text>
<text x="138.7" y="70.9">LCD3</text>
<text x="91.9" y="72.7">GESTURE SENSOR</text>
<text x="36.4" y="83.4">SIM1</text>
<text x="212.7" y="83">RL2</text>
<text x="251.4" y="83">RL3</text>
<text x="12.6" y="86.9">D3</text>
<text x="17.7" y="88.2">R7</text>
<text x="12.6" y="95">D4</text>
<text x="87" y="91.7">U1</text>
<text x="190.3" y="91.4">R4</text>
<text x="202.7" y="91.1">Q3</text>
<text x="229.1" y="91.4">R5</text>
<text x="241.4" y="91.1">Q4</text>
<text x="270.8" y="92.7">RL4</text>
<text x="19.4" y="96.2">R8</text>
<text x="196.9" y="97.6">GND</text>
<text x="219.2" y="99.1">RL1</text>
<text x="235.6" y="97.6">GND</text>
<text x="246.8" y="101">R6</text>
<text x="259.1" y="100.7">Q5</text>
<text x="12.6" y="103">D5</text>
<text x="21" y="104.3">R10</text>
<text x="253.4" y="107.3">GND</text>
<text x="22.6" y="110.7">R11</text>
<text x="191.9" y="109.1">R2</text>
<text x="209.1" y="108.8">Q1</text>
<text x="11" y="114.3">D6</text>
<text x="186.5" y="117.3">SIM2</text>
<text x="211.4" y="115.4">GND</text>
<text x="82.3" y="128.5">R3</text>
<text x="94.9" y="128.8">D2</text>
<text x="205" y="131.5">5V</text>
<text x="223.2" y="127.2">U2</text>
<text x="57.5" y="134.7">CELL1</text>
<text x="209.7" y="134.8">BUZZER1</text>
<text x="21" y="142">CHARGING PORT</text>
<text x="38.9" y="141.2">+</text>
<text x="53.4" y="141.2">Bat +</text>
<text x="53.4" y="149.2">Bat -</text>
<text x="92.8" y="145.2">BC1</text>
<text x="196.8" y="144.6">R9</text>
<text x="209.1" y="144.3">Q2</text>
<text x="230.8" y="146">5V</text>
<text x="38.9" y="150.9">-</text>
<text x="143.6" y="155.6">R1</text>
<text x="201.8" y="155.7">GND</text>
<text x="227.5" y="154.1">GND</text>
<text x="141.7" y="163.3">D1</text>
<text x="153.2" y="167">5V DC OUTPUT</text>
<text x="179" y="166">LM7805</text>
<text x="204.9" y="167.9">TR3</text>
<text x="193.8" y="169.5">BR1</text>
<text x="223.6" y="173.3">V1</text>
<text x="175.3" y="178.1">C4</text>
<text x="186.6" y="179.7">C3</text>
</g>
<text font-size="1.9" x="158.2" y="176.5">SWITCH</text>
<g font-size="1.7">
<text x="87.2" y="136.1">5V</text>
<text x="77.6" y="157.1">GND</text>
<text x="170.6" y="166.8">5V</text>
<text x="167.3" y="186.1">GND</text>
<text x="178" y="186.1">(Note: All 5V and GND terminals are connected together with correct polarity)</text>
</g>
<text font-size="1.5" x="84.7" y="142.9">BOOST CONVERTER</text>
<g font-size="1.4">
<text x="230.1" y="31.6">VSINE</text>
<text x="60.5" y="47.7">OLED12864I2C</text>
<text x="259.7" y="46.6">220V</text>
<text x="240.3" y="48.2">220V</text>
<text x="221" y="59.8">26630201RP2</text>
<text x="74.8" y="70.8" transform="rotate(-90 74.8 70.8)">SDA</text>
<text x="76.4" y="70.8" transform="rotate(-90 76.4 70.8)">SCL</text>
<text x="78" y="70.8" transform="rotate(-90 78 70.8)">VCC</text>
<text x="79.6" y="70.8" transform="rotate(-90 79.6 70.8)">GND</text>
<text x="222.4" y="67.5" transform="rotate(-90 222.4 67.5)">1</text>
<text x="224" y="67.5" transform="rotate(-90 224 67.5)">2</text>
<text x="75.6" y="74" transform="rotate(-90 75.6 74)">4</text>
<text x="77.2" y="74" transform="rotate(-90 77.2 74)">3</text>
<text x="78.8" y="74" transform="rotate(-90 78.8 74)">2</text>
<text x="80.4" y="74" transform="rotate(-90 80.4 74)">1</text>
<text x="92.9" y="77.8">6</text>
<text x="92.9" y="76.2">7</text>
<text x="92.9" y="74.6">8</text>
<text x="96.1" y="76.9">SCL</text>
<text x="96.1" y="75.3">VDD</text>
<text x="103" y="75.3">SDA</text>
<text x="103.6" y="76.9">INT</text>
<text x="108.2" y="74.6">1</text>
<text x="108.2" y="76.2">2</text>
<text x="108.2" y="77.8">3</text>
<text x="138.7" y="72.7">I2C-20X4</text>
<text x="181.9" y="75.2">220V</text>
<text x="92.9" y="79.4">5</text>
<text x="95.2" y="82.6">APDS-9960</text>
<text x="96.1" y="80.1">LEDA</text>
<text x="96.1" y="78.5">GND</text>
<text x="102.3" y="80.1">LEDK</text>
<text x="103.1" y="78.5">LDR</text>
<text x="108.2" y="79.4">4</text>
<text x="212.7" y="84.8">12V</text>
<text x="251.4" y="84.8">12V</text>
<text x="6.1" y="92.7">BULB 1 INDICATOR</text>
<text x="17.7" y="91.4">220R</text>
<text x="34" y="95.7">10</text>
<text x="34" y="93.5">11</text>
<text x="34" y="90.7">12</text>
<text x="38.1" y="91.4">D12</text>
<text x="38.1" y="94.2">D11</text>
<text x="55.9" y="94">REF</text>
<text x="56" y="91.4">D13</text>
<text x="61.1" y="90.7">13</text>
<text x="61.1" y="95.7">A0</text>
<text x="87" y="93.5">MODULO TX</text>
<text x="169.9" y="93.4" transform="rotate(-90 169.9 93.4)">SCL</text>
<text x="171.5" y="93.4" transform="rotate(-90 171.5 93.4)">SDA</text>
<text x="173.1" y="93.4" transform="rotate(-90 173.1 93.4)">VDD</text>
<text x="174.8" y="93.4" transform="rotate(-90 174.8 93.4)">VSS</text>
<text x="190.3" y="94.6">1k</text>
<text x="202.7" y="92.9">BC547</text>
<text x="229.1" y="94.6">1k</text>
<text x="241.4" y="92.9">BC547</text>
<text x="270.8" y="94.5">12V</text>
<text x="6.1" y="100.7">BULB 2 INDICATOR</text>
<text x="19.4" y="99.4">220R</text>
<text x="34.7" y="100.5">8</text>
<text x="34.7" y="98.1">9</text>
<text x="38.1" y="96.4">D10</text>
<text x="38.5" y="98.8">D9</text>
<text x="38.5" y="101.3">D8</text>
<text x="56.6" y="98.8">A1</text>
<text x="56.6" y="96.4">A0</text>
<text x="56.8" y="101.3">A2</text>
<text x="61.1" y="98.1">A1</text>
<text x="61.3" y="100.5">A2</text>
<text x="169.2" y="96.6" transform="rotate(-90 169.2 96.6)">4</text>
<text x="170.8" y="96.6" transform="rotate(-90 170.8 96.6)">3</text>
<text x="172.4" y="96.6" transform="rotate(-90 172.4 96.6)">2</text>
<text x="174" y="96.6" transform="rotate(-90 174 96.6)">1</text>
<text x="219.2" y="100.9">12V</text>
<text x="21" y="107.5">220R</text>
<text x="34.7" y="107.8">5</text>
<text x="34.7" y="105.4">6</text>
<text x="34.7" y="103">7</text>
<text x="38.5" y="103.7">D7</text>
<text x="38.5" y="106.1">D6</text>
<text x="46.5" y="105.2" transform="rotate(90 46.5 105.2)">ATMEGA328P</text>
<text x="48.1" y="107.3" transform="rotate(90 48.1 107.3)">ATMEL</text>
<text x="56.8" y="106.1">A4</text>
<text x="56.8" y="103.7">A3</text>
<text x="61.3" y="107.8">A5</text>
<text x="61.3" y="105.4">A4</text>
<text x="61.3" y="103">A3</text>
<text x="246.8" y="104.3">1k</text>
<text x="259.1" y="102.6">BC547</text>
<text x="7.7" y="108.8">FAN INDICATOR</text>
<text x="22.6" y="114">220R</text>
<text x="34.7" y="112.6">3</text>
<text x="34.7" y="110.2">4</text>
<text x="38.5" y="108.5">D5</text>
<text x="38.5" y="111">D4</text>
<text x="38.5" y="113.4">D3</text>
<text x="56.8" y="113.4">A7</text>
<text x="56.8" y="110.8">A6</text>
<text x="56.8" y="108.5">A5</text>
<text x="61.3" y="110.1">A6</text>
<text x="61.3" y="112.6">A7</text>
<text x="191.9" y="112.3">1k</text>
<text x="209.1" y="110.6">BC547</text>
<text x="9.4" y="115.2">LED-POWER INDICATOR</text>
<text x="34.7" y="117.5">0</text>
<text x="34.7" y="119.9">1</text>
<text x="34.7" y="115.1">2</text>
<text x="38.4" y="118.2">RX / D0</text>
<text x="38.5" y="115.8">D2</text>
<text x="55.7" y="118.2">RST</text>
<text x="56.8" y="115.8">5V</text>
<text x="38.3" y="120.8">TX / D1</text>
<text x="55.3" y="120.9">GND</text>
<text x="159.9" y="121.4">13</text>
<text x="164" y="124.7">REF</text>
<text x="164.1" y="122.1">D13</text>
<text x="182" y="122.1">D12</text>
<text x="182" y="124.8">D11</text>
<text x="187.1" y="124.1">11</text>
<text x="187.1" y="121.4">12</text>
<text x="36.4" y="129.4">ARDUINO NANO</text>
<text x="82.3" y="131.7">220R</text>
<text x="159.6" y="131.2">A2</text>
<text x="159.8" y="128.8">A1</text>
<text x="159.8" y="126.4">A0</text>
<text x="164.2" y="131.9">A2</text>
<text x="164.3" y="129.5">A1</text>
<text x="164.3" y="127.1">A0</text>
<text x="182" y="127.1">D10</text>
<text x="182.4" y="129.5">D9</text>
<text x="182.4" y="131.9">D8</text>
<text x="187.1" y="131.2">8</text>
<text x="187.1" y="128.8">9</text>
<text x="187.1" y="126.4">10</text>
<text x="223.2" y="129">MODULO RX</text>
<text x="62.4" y="136.6">3.7V</text>
<text x="85.2" y="133">LED-POWER INDICATOR</text>
<text x="159.6" y="136.1">A4</text>
<text x="159.6" y="133.6">A3</text>
<text x="164.2" y="136.8">A4</text>
<text x="164.2" y="134.3">A3</text>
<text x="182.4" y="134.3">D7</text>
<text x="182.4" y="136.8">D6</text>
<text x="187.1" y="136.1">6</text>
<text x="187.1" y="133.6">7</text>
<text x="32.4" y="143.9">2</text>
<text x="84.7" y="139.3">BOOST CONVERTER</text>
<text x="159.6" y="138.5">A5</text>
<text x="159.6" y="140.7">A6</text>
<text x="159.6" y="143.3">A7</text>
<text x="164.2" y="141.4">A6</text>
<text x="164.2" y="139.2">A5</text>
<text x="174.5" y="142.4" transform="rotate(-90 174.5 142.4)">ATMEL</text>
<text x="182.4" y="139.2">D5</text>
<text x="182.4" y="141.6">D4</text>
<text x="187.1" y="143.3">3</text>
<text x="187.1" y="140.9">4</text>
<text x="187.1" y="138.5">5</text>
<text x="209.7" y="141.5">BUZZER</text>
<text x="24.2" y="148.8">26630201RP2</text>
<text x="32.4" y="145.5">1</text>
<text x="41.7" y="147.4" transform="rotate(-90 41.7 147.4)">Input</text>
<text x="53" y="147.4" transform="rotate(-90 53 147.4)">Output</text>
<text x="164.1" y="148.8">RST</text>
<text x="164.2" y="146.4">5V</text>
<text x="164.2" y="144">A7</text>
<text x="176.1" y="144.5" transform="rotate(-90 176.1 144.5)">ATMEGA328P</text>
<text x="179.4" y="148.8">RX / D0</text>
<text x="182.4" y="144">D3</text>
<text x="182.4" y="146.4">D2</text>
<text x="187.1" y="148.1">0</text>
<text x="187.1" y="145.7">2</text>
<text x="196.8" y="147.8">1k</text>
<text x="209.1" y="146.1">BC547</text>
<text x="42.1" y="151.9">Charging Module</text>
<text x="42.1" y="155.1">Input:</text>
<text x="45.3" y="150.3">18650</text>
<text x="46.9" y="155.1">5V</text>
<text x="164.3" y="151.6">GND</text>
<text x="179.3" y="151.4">TX / D1</text>
<text x="187.1" y="150.5">1</text>
<text x="42.1" y="156.7">Output: 3.7 - 4.4V</text>
<text x="42.1" y="158.3">Voltage:</text>
<text x="48.5" y="158.3">DC</text>
<text x="142" y="157.4">220R</text>
<text x="170.3" y="160.1">ARDUINO NANO</text>
<text x="130.4" y="165.1">LED-POWER INDICATOR</text>
<text x="187.1" y="166.3">7805</text>
<text x="173.6" y="168.1">3</text>
<text x="176.7" y="168.9">VO</text>
<text x="182.8" y="172.4" transform="rotate(-90 182.8 172.4)">GND</text>
<text x="186.8" y="168.9">VI</text>
<text x="190.5" y="168.1">1</text>
<text x="175.3" y="180">100uF</text>
<text x="182.1" y="175.6" transform="rotate(-90 182.1 175.6)">2</text>
<text x="223.6" y="175.1">VSINE</text>
<text x="186.6" y="181.6">1000uF</text>
<text x="198.7" y="181">BRIDGE</text>
<text x="206.5" y="184.3">TRAN-2P2S</text>
</g>
<g font-size="1.1">
<text x="89.9" y="107.4" transform="rotate(-90 89.9 107.4)">GND</text>
<text x="91.7" y="107.3" transform="rotate(-90 91.7 107.3)">DATA</text>
<text x="93.3" y="107.4" transform="rotate(-90 93.3 107.4)">VCC</text>
<text x="94.9" y="107.4" transform="rotate(-90 94.9 107.4)">ANT</text>
<text x="225.1" y="142.1" transform="rotate(-90 225.1 142.1)">GND</text>
<text x="226.5" y="142.1" transform="rotate(-90 226.5 142.1)">OUT</text>
<text x="229.9" y="142" transform="rotate(-90 229.9 142)">VCC</text>
<text x="249.3" y="142" transform="rotate(-90 249.3 142)">VCC</text>
<text x="250.9" y="142.1" transform="rotate(-90 250.9 142.1)">GND</text>
<text x="252.5" y="142.1" transform="rotate(-90 252.5 142.1)">GND</text>
<text x="254.1" y="142.1" transform="rotate(-90 254.1 142.1)">ANT</text>
</g>
<g font-size=".9">
<text x="186.3" y="72.2">ELECTRONICSTREE.COM</text>
<text x="60.2" y="146" transform="rotate(90 60.2 146)">www.TheEngineeringProjects.com</text>
<text x="85.4" y="144.8">+VOUT</text>
<text x="85.5" y="152.5">-VOUT</text>
<text x="85.6" y="158.6">+VIN</text>
<text x="86" y="166.2">-VIN</text>
</g>
<g font-size=".8">
<text x="88.6" y="96.3">microcontrolandos</text>
<text x="223.8" y="132.8" transform="rotate(90 223.8 132.8)">microcontrolandos</text>
</g>
<g font-size=".7">
<text x="87.8" y="154.7" transform="rotate(90 87.8 154.7)">220</text>
<text x="93.3" y="153.2" transform="rotate(90 93.3 153.2)">MC34063</text>
</g>
</svg>
